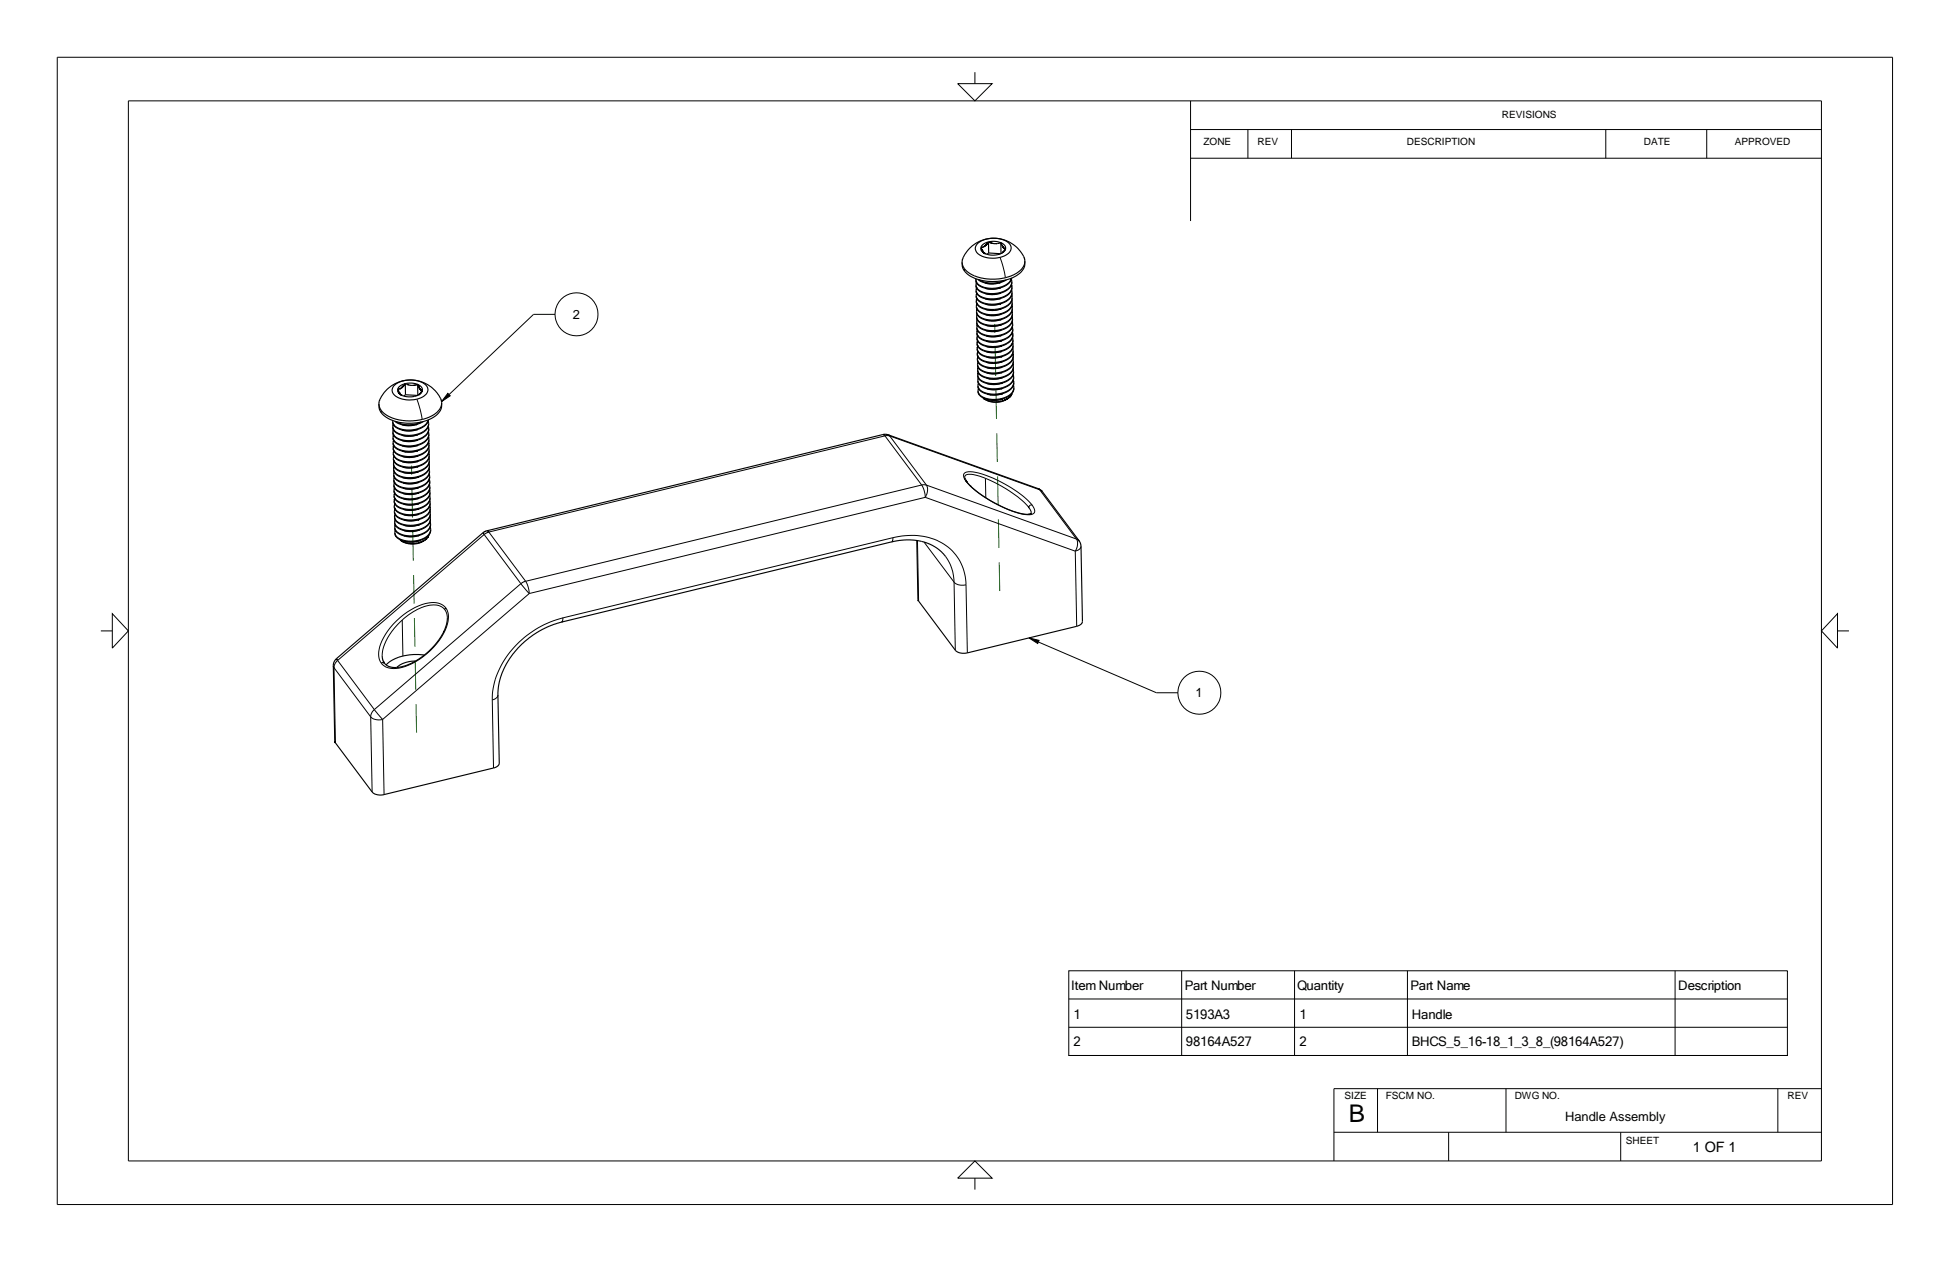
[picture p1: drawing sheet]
<svg xmlns="http://www.w3.org/2000/svg" width="432mm" height="279mm" viewBox="0 0 432 279" stroke-linecap="round" stroke-linejoin="round" font-family="sans-serif">
<path d="M221.4 130.9l-1.1-59.2M92.2 162.2l-1.1-59.1" fill="none" stroke="#158010" stroke-width=".22" stroke-dasharray="6.3 3.2" stroke-linecap="butt"/>
<g fill="none" stroke="#000" stroke-width=".25">
<path d="M217.2 54.8v.5l.5 .6 .9 .4 1 .2 1.9-.3 .8-.4 .4-.7M217.2 54.8l.8 1.3M218.4 52.9a5.2 5.2 0 0 1 5.3 1.4 1.83 1.83 0 0 1-1.3 2.4 5.8 5.8 0 0 1-6.1-.8 1.67 1.67 0 0 1 1-2.5l1.1-.5M218.9 53.6l1.3-.2 1.4 .3M218.9 53.6l-.9 .9-.8 .3M218.9 53.6l1.3 .4 1.4-.3M218.9 53.6v2.4M218.9 53.6l-1.2 .5-.5 .7M218.9 56l-.4 .3M218.9 56l2.7 .2M221.6 53.7l.9 .6 .2 .8M221.6 53.7l.1 2.4"/>
<path d="M221.6 53.7l.5 1 .6 .4M222.7 55.1l-.9 .9M226.9 57.8a3.8 3.8 0 0 1-3.1 3.8 10.5 10.5 0 0 1-9.7-1.1l-.9-1.1-.2-1.3M226.9 57.8l-.2-.9a7.3 7.3 0 0 0-7.2-4.2 7.3 7.3 0 0 0-6.5 5.3v.1M226.9 57.8a4.2 4.2 0 0 1-3.4 3.4 10.3 10.3 0 0 1-9.5-1.3l-.7-.8-.3-1M216.1 63.1l.2 .7 .8 .7 1.1 .4 1.1 .1 2.4-.3 1-.4 .8-.6M216.1 61.7v.3M216.1 63.1l.3 .9M216.2 67.8l.3 .9M216.2 62.6l-.1 .5M216.3 63.8l-.1 .5M216.3 65l-.1 .5"/>
<path d="M216.3 71.4l.1 .5 .4 .6 1.5 .7 2 .1 1.7-.3M216.3 66.1l-.1 .6M216.3 67.3l-.1 .5M216.4 68.5l-.2 .5M216.4 70.8l-.1 .6M216.4 78.4l.4 .8 .8 .6 1.1 .3 1.3 .1M216.4 72l-.1 .5M216.4 64v.1M216.5 73.2l-.2 .5M216.5 74.3l-.2 .6M216.5 75.5l-.1 .5M216.5 76.7l-.1 .5"/>
<path d="M216.5 68.7l1.1 .7M216.5 77.9l-.1 .5M216.5 61.9l1 .5 1.6 .4 1.9-.1 1.9-.7M216.6 79l-.2 .5M216.8 61.9l.9 .5 1.4 .3 1.6-.1 1.7-.5M221.6 62.5l-1.7 .4-1.8-.3M221.6 63.7l-1.6 .4-1.9-.3M221.6 64.9l-1.7 .3-1.7-.2M221.6 66.1l-1.6 .3-1.8-.3M221.6 67.2l-1.4 .4-2-.3M221.7 68.4l-1.8 .3-1.7-.2M221.7 69.6l-1.6 .3-1.9-.2"/>
<path d="M221.7 70.7l-1.5 .4-1.9-.3M221.7 71.9l-1.6 .4-1.8-.3M221.8 73.1l-1.6 .3-1.9-.2M221.8 74.3l-1.5 .3-2-.2M221.8 76.6h.1M221.8 75.4l-1.7 .4-1.7-.3M221.8 76.6l-1.5 .3-1.9-.2M221.8 77.8l-1.4 .3-2-.2M221.9 78.9l-1.7 .4-1.8-.3M223.9 61.9l.1 .5M224 63.1l.1 .5M224 64.2l.1 .5"/>
<path d="M224 61.6l-.5 .9-1 .7-1.6 .5-1.1 .1-1.4-.1-1.1-.3-.9-.7-.3-.7M224 65.4l.1 .5M224 61.6l-.4 .9-.8 .7-1.2 .5-1.8 .3-1.4-.1-1.4-.5-.6-.5-.3-.9M224 66.6l.1 .5M224 62.4v.7l-.6 .8-.9 .7-1.3 .4-1.2 .2-1.6-.2-1.1-.3-.9-.6M224 62.4l-.1 .7-.4 .6M224 67.8l.2 .5M224.1 63.6l-.3 .9-.9 .9-1.3 .5-1.2 .2h-1.5l-1.3-.3-1.1-.7-.3-.8M224.1 63.6l-.2 .9-.7 .8-1.4 .7-1.4 .3h-1.6l-1.6-.5-.8-.6-.2-.9M224.1 64.7l-.2 1.1-.9 .8-1.2 .6-1.5 .3-1.8-.1-1.1-.4-.9-.6-.3-.9M224.1 64.7l-.2 .9-.9 .9-1 .5-1.5 .3h-1.6l-1.4-.3-1-.8-.3-.7M224.1 68.9v1.1l-.7 .9-1.3 .7-1.1 .3-1.6 .1-1.6-.3-1.2-.8-.3-.7"/>
<path d="M224.1 65.9l-.2 .8-.7 .8-1.4 .7-1.4 .3-1.8-.1-1.2-.3-.9-.7-.3-.7M224.1 70.1l.1 .5M224.1 65.9l-.2 1-.7 .7-1.1 .7-1.7 .3h-1.8l-1.3-.4-.9-.8-.2-.7M224.1 71.3l.1 .5M224.1 67.1v.7l-.4 .6-.6 .5-.9 .5-2 .4h-1.5l-1.1-.4M224.1 67.1l-.2 .9-.8 .8-1.1 .5-1.5 .4-1.7-.1-1.4-.4-.8-.6-.4-.8M224.2 68.3l-.2 .8-.8 1-1.1 .5-1.5 .4-1.9-.1-1.3-.4-.9-.6-.3-.9M224.2 72.4v.6M224.2 68.3l-.2 .8-.9 .9-1 .5-1.5 .3h-1.7l-1.3-.3-1-.7-.4-.8M224.2 69.4l-.2 1-.8 .8-1.4 .7-1.6 .3-1.8-.2-1.4-.5-.7-.8v-.7l.1-.3M224.2 73.6l.1 .5M224.2 70.6l-.1 .7-.4 .7-.7 .5-1 .5"/>
<path d="M224.2 70.6l-.2 .9-.8 .8-1.2 .6-1.5 .3h-1.4l-1.4-.4-1.1-.6-.3-.8M224.2 74.8l.1 .5M224.2 75.9l.1 .6M224.2 71.8l-.1 .7-.7 .9-1.3 .7-1.4 .4h-1.7l-1.4-.4-1-.7-.3-.9M224.2 71.8l-.3 .9-.7 .7-1.1 .6-1.4 .3h-1.7l-1.4-.3-1-.7-.3-.8M224.2 77.1l.1 .5M224.2 73l-.1 .9-.9 .9-1.4 .6-1.3 .3-1.6-.1-1.3-.3-1-.7-.3-.9M224.2 73l-.2 .8-.8 .8-1.4 .7-1.3 .2h-1.8l-1.1-.4-1-.7-.3-.7M224.3 78.3l.1 .5M224.3 74.1l-.3 .9-.7 .8-1.2 .6-1.7 .3-1.6-.1-1.3-.3-.9-.7-.3-.7M224.3 79.5l.1 .5M224.3 74.1l-.3 1-.7 .8-1.2 .6-1.5 .3h-1.8l-1.3-.4-.9-.7-.3-.8"/>
<path d="M224.3 75.3l-.1 .8-.8 .9-1.2 .7-1.5 .3h-1.6l-1.4-.4-1.1-.7-.2-.9M224.3 75.3l-.3 .9-.7 .7-1.1 .6-1.7 .4-1.6-.1-1.2-.3-1-.6-.3-.9M224.3 76.5l-.3 .9-.8 .8-1.1 .5-1.7 .4-1.6-.1-1.2-.4-.9-.6-.3-.8M224.3 76.5l-.2 .9-.7 .8-1.4 .7-1.4 .3-1.7-.1-1.3-.3-.9-.7-.3-.9M224.3 77.6l-.1 .9-.8 .9-1.2 .6-1.5 .3h-1.6l-1.5-.4-.9-.7-.3-.8M224.3 77.6l-.3 1-.9 .9-1.2 .5-1.9 .2M224.4 78.8l-.2 .8-.8 .8-1.4 .7-1.4 .3-1.6-.1-1.3-.3-.8-.6-.5-.9M224.4 78.8l-.2 .9-.6 .7-1.1 .7-1.7 .4h-1.8l-1.4-.4-.9-.7-.3-.9M224.4 80l-.3 1-.6 .7-1.4 .7-1.5 .3h-1.6l-1.3-.4-.9-.7-.3-.9M224.4 80l-.2 .7-.8 .9-1.3 .7-1.4 .3-1.6-.1-1.4-.4-.9-.6-.3-.8M87 93.1v.3M87.1 94l-.1 .5"/>
<path d="M87.1 95.2l-.1 .5M87.1 96.4l-.1 .5M87.2 97.5l-.1 .5M87.2 98.7l-.1 .5M87.2 99.9l-.1 .5M87.3 85.4a5.7 5.7 0 0 1 7.2 0 1.68 1.68 0 0 1-1 2.5 5.7 5.7 0 0 1-6.4-.7 1.37 1.37 0 0 1 .2-1.8zM87.4 93.2l.9 .6 1.8 .4 2.1-.2 1.5-.7M87.7 93.3l1.2 .6 1.2 .1 1.6-.1 1.6-.4M88.1 86.2v.6l.5 .5 .6 .3 1.2 .3 1.2-.1 1-.3 .7-.6 .2-.4M88.1 86.2l.4 .9 .4 .4M89.7 84.9l-1.1 .6-.5 .7M89.7 84.9l.1 2.5"/>
<path d="M89.7 84.9l1.5-.1 1.3 .3-1.5 .2zM89.7 84.9l-.8 1-.8 .3M89.8 87.4l-.4 .3M89.8 87.4l2.6 .1M92.4 93.9l-1.9 .4-1.5-.3M92.4 95.1l-1.6 .3-1.8-.2M92.5 96.3l-1.6 .3-1.9-.2M92.5 85.1l.5 1 .5 .4M92.5 85.1v2.4M92.5 97.4l-1.8 .4-1.7-.3M92.5 85.1l.8 .6 .2 .8M92.5 98.6l-1.6 .4-1.8-.3"/>
<path d="M92.5 99.8l-1.5 .3-1.9-.2M93.5 86.5l-.8 .9M94.8 93.3l.1 .5M94.8 94.4l.1 .6M94.8 93l-.3 .7-1.1 .9-1.2 .4-1.2 .2h-1.4l-1.4-.4-1-.7-.2-.7M94.8 95.6l.2 .5M94.9 92.9l-.3 .8-.9 .8-1.1 .6-1.7 .3-1.5-.1-1.2-.4-1-.7-.2-.8M94.9 96.8l.1 .5M94.9 98l.1 .5M94.9 93.8l-.2 .8-.7 .8-1.3 .6-1.6 .4-1.6-.1-1.3-.4-1-.7-.2-.7M94.9 99.1l.1 .6M94.9 93.8l-.2 .9-.7 .8-1.3 .7-1.6 .3h-1.6l-1.3-.4-.9-.7-.3-.9"/>
<path d="M94.9 95l-.2 .8-.7 .8-1.5 .7-1.3 .2h-1.6l-1.3-.3-.9-.6-.4-.9M94.9 95l-.2 .9-.7 .8-1.2 .6-1.6 .4-1.6-.1-1.5-.4-.9-.8-.2-.7M95 96.1l-.3 .9-.7 .7-1.3 .7-1.4 .3h-1.5l-1.3-.3-1.2-.8-.3-.7M95 96.1l-.3 1.1-.9 .8-1.2 .6-1.6 .3-1.6-.1-1.1-.4-1-.6-.3-.9M95 97.3l-.2 1-.9 .9-1.1 .5-1.7 .3h-1.6l-1.3-.4-.9-.7-.2-.9M95 97.3l-.4 1.1-.8 .7-1.3 .5-1.4 .3-1.6-.1-1.3-.4-.9-.6-.2-.8M95 98.5l-.2 .9-.9 .9-1.4 .7-1.3 .2h-1.6l-1.4-.5-.8-.6-.3-.9M95 98.5l-.2 .8-.7 .8-1.2 .6-1.7 .3h-1.6l-1.2-.3-.9-.6-.3-.4-.1-.5M95 99.7l-.2 .8-.9 .9-1.2 .5-1.3 .3h-1.5l-1.4-.3-1.1-.7-.3-.8M95 99.7l-.2 1-.8 .8-1.2 .6-1.4 .3-1.7-.1-1.5-.4-.9-.7-.2-.8M97.5 88.2l.3 1M97.5 88.2a7.3 7.3 0 0 0-7.2-4.1 7.3 7.3 0 0 0-6.4 5.2v.2"/>
<path d="M97.8 89.2a3.6 3.6 0 0 1-2.7 3.6 10.6 10.6 0 0 1-10.2-.9l-.8-1.1-.2-1.3M97.8 89.2a4.2 4.2 0 0 1-3.5 3.4 10.5 10.5 0 0 1-9.5-1.3l-.7-.9-.2-.9M216.6 80.2l-.1 .5M216.6 81.4l-.1 .5M216.6 82.5l-.1 .6M216.6 83.7l-.1 .5M216.7 84.9l-.1 .5M216.7 86.1l-.1 .5M217.7 88.1l.5 .3M218.2 88.4l.2 .2M221.9 80.1l-1.6 .4-1.8-.3M221.9 81.3l-1.9 .3-1.5-.2"/>
<path d="M221.9 82.4l-1.6 .4-1.8-.2M222 83.6l-1.6 .4-1.9-.3M222 84.8l-1.8 .4-1.7-.3M222 86l-1.6 .3-1.8-.2M222 87.1l-1.5 .4-1.9-.3M222 88.3l-1.8 .4-1.6-.3M223.2 88.2l-1.1 .5-1.5 .3-1.3-.1-1.1-.5M223.2 88.2l-1.2 .6-1.1 .3-1.5-.1-1-.4M224.1 87.1l-.3 .6-.6 .5M224.3 80.6l.1 .6M224.3 81.8l.1 .5M224.3 83l.2 .5"/>
<path d="M224.4 84.2l.1 .5M224.4 85.3l.1 .5M224.4 81.2l-.2 1-.9 .8-1.1 .5-1.6 .4-1.6-.1-1.3-.4-.9-.6-.3-.9M224.4 81.2l-.2 .8-.7 .8-1.3 .6-1.6 .3h-1.6l-1.3-.4-.9-.7-.3-.7M224.4 82.3l-.3 1-.9 .8-1.2 .5-1.3 .3h-1.6l-1.3-.4-.9-.6-.4-.8M224.4 82.3l-.2 1-.7 .7-1.2 .7-1.6 .3h-1.6l-1.5-.4-.8-.7-.3-.8M224.5 83.5l-.3 1-.8 .8-1.2 .6-1.7 .3-1.6-.1-1.1-.3-1.1-.8-.2-.8M224.5 83.5l-.3 .9-.9 .8-1.2 .6-1.3 .3h-1.5l-1.3-.4-1.2-.7-.3-.8M224.5 84.7l-.3 1-.8 .8-1.2 .6-1.6 .3-1.6-.1-1.3-.3-.9-.8-.2-.8M224.5 84.7l-.2 .8-.9 .9-1.1 .5-1.7 .3h-1.6l-1.3-.4-.9-.7-.2-.7M224.5 85.8l-.2 1-.9 .9-1.4 .6-1.3 .3-1.6-.1-1.4-.4-.9-.7-.2-.8M224.5 85.8l-.2 .8-.7 .8-1.1 .6-1.8 .4-1.7-.1-1.1-.3-1-.7-.3-.7"/>
<path d="M87.2 107.4l.3 .9M87.2 101l-.1 .6M87.2 104.7v.4M87.3 102.2l-.2 .5M87.3 103.4l-.1 .5M87.3 104.6l-.1 .1M87.3 105.7l-.1 .5M87.3 113.3l.2 .6M87.4 106.9l-.2 .5M87.4 108.1l-.2 .5M87.4 115.6v.3M87.4 109.2l-.1 .5"/>
<path d="M87.4 110.4l-.1 .5M87.4 111.6l-.1 .5M87.5 112.8l-.2 .5M87.5 113.9l-.1 .5M87.5 115.1l-.1 .5M87.5 116.3l-.1 .5M88.6 119.5l.4 .3M92.5 100.9l-1.8 .4-1.6-.3M92.6 102.1l-1.6 .4-1.9-.3M92.6 103.3l-1.5 .3-1.9-.2M92.6 104.5l-1.7 .3-1.7-.2M92.6 105.6l-1.6 .4-1.8-.3"/>
<path d="M92.7 106.8l-1.5 .3-2-.2M92.7 108l-1.7 .3-1.8-.2M92.7 109.2l-1.6 .3-1.8-.3M92.7 110.3l-1.5 .4-1.9-.3M92.8 111.5l-1.8 .3-1.7-.2M92.8 112.7l-1.6 .3-1.9-.2M92.8 113.8l-1.5 .4-1.9-.3M92.8 115l-1.7 .4-1.7-.3M92.8 116.2l-1.5 .3-1.9-.2M92.9 117.3l-1.5 .4-2-.2M92.9 118.5l-1.7 .4-1.7-.3M92.9 119.7l-1.5 .3-1.9-.2"/>
<path d="M94 119.6l-1.2 .7-1.2 .2-1.2-.1-1.4-.6M94 119.6l-1.1 .5-1.2 .2-1.5-.1-1.2-.4M94.9 100.3l.1 .5M95 101.5l.1 .5M95 118.5l-.4 .6-.6 .5M95 102.7l.1 .5M95 103.8l.1 .5M95 100.8l-.2 1-.8 .9-1.2 .5-1.6 .3h-1.6l-1.3-.4-.9-.7-.3-.8M95 100.8l-.2 .9-.8 .8-1.1 .5-1.7 .4-1.6-.1-1.3-.3-.9-.7-.3-.7M95 105l.1 .5M95.1 102l-.2 .9-.8 .9-1.1 .6-1.7 .3h-1.6l-1.4-.5-1-.7-.2-.8M95.1 102l-.2 .8-.7 .8-1.5 .7-1.4 .3h-1.3l-1.4-.3-1.1-.8-.4-.8"/>
<path d="M95.1 106.2v.5M95.1 103.2l-.3 1-.7 .8-1.3 .6-1.4 .3h-1.6l-1.6-.5-.8-.7-.2-.8M95.1 103.2l-.3 .8-.8 .9-1.2 .5-1.4 .3h-1.4l-1.4-.3-1.1-.7-.3-.8M95.1 107.3l.1 .5M95.1 108.5l.1 .5M95.1 104.3l-.2 1-.8 .8-1.4 .7-1.4 .3-1.6-.1-1.3-.4-1-.7-.2-.8M95.1 104.3l-.2 .9-.8 .8-1.1 .6-1.5 .3h-1.4l-1.5-.3-1.1-.7-.3-.8M95.1 105.5l-.1 .9-.9 .9-1.4 .7-1.3 .2h-1.8l-1.3-.4-.9-.8-.2-.8M95.1 109.7l.1 .5M95.1 105.5l-.3 .9-.7 .8-1.3 .6-1.4 .3-1.8-.1-1.1-.3-1-.7-.3-.8M95.1 106.7l-.2 .8-.8 .8-1.1 .6-1.5 .3h-1.5l-1.3-.3-1.2-.8-.3-.7M95.1 110.8l.1 .6"/>
<path d="M95.1 106.7l-.1 .8-.6 .8-.9 .6-1.3 .4-1 .1-1.8-.1-1.1-.4-.8-.6M95.2 112l.1 .5M95.2 113.2l.1 .5M95.2 107.8l-.2 .9-.8 .9-1.1 .6-1.8 .4-1.6-.1-1.3-.4-.9-.6-.3-.9M95.2 107.8l-.3 1-.7 .7-1.1 .6-1.5 .3h-1.6l-1.4-.4-1-.6-.4-.8M95.2 114.4l.1 .5M95.2 109l-.3 1-.7 .7-1.4 .6-1.4 .3-1.6-.1-1.3-.3-.9-.7-.3-.8M95.2 109l-.2 .9-.7 .9-1.1 .6-1.7 .3h-1.8l-1.3-.4-.9-.8-.2-.8M95.2 110.2l-.2 .8-.7 .8-1.3 .6-1.4 .4h-1.5l-1.4-.4-1.1-.7-.3-.8M95.2 115.5l.1 .6M95.2 115.5l-.4 .8-.8 .6-1.1 .4-1.7 .3-1.5-.1-1.3-.4-.7-.6-.3-.9M95.2 110.2l-.2 1-.7 .8-1.3 .6-1.4 .3h-1.8l-1.3-.4-.9-.7-.3-.9"/>
<path d="M95.2 116.7l.1 1.2-.6 .9-1.3 .7-1.7 .4h-1.8l-1.6-.6-.8-.9v-1M95.2 111.4l-.2 .9-.7 .8-1.2 .6-1.4 .4-1.9-.1-1.3-.4-.9-.6-.3-.9M95.2 111.4l-.2 .8-.7 .8-1.2 .6-1.4 .3h-1.7l-1.4-.3-.9-.7-.4-.8M95.3 112.5l-.2 .9-.6 .8-1.3 .7-1.2 .3-1.5 .1-1.1-.2-1.3-.5-.6-.7M95.3 112.5l-.2 .8-.8 .9-1.1 .5-1.7 .4h-1.6l-1.3-.4-1-.7-.3-.7M95.3 113.7l-.2 .7-.8 .9-1.2 .7-1.6 .3-1.6-.1-1.4-.4-.9-.6-.2-.8M95.3 113.7l-.2 .9-.7 .8-1.3 .7-1.5 .3h-1.7l-1.5-.5-.8-.6-.2-.9M95.3 114.9l-.1 .6M95.3 114.9l-.2 .8-.7 .8-1 .5-1.5 .4-1.3 .1-1.4-.3-1.2-.6-.6-.7M95.3 116.1l-.2 .8-.9 .9-1.2 .5-1.6 .3h-1.6l-1.1-.4-1-.6-.3-.8M95.3 116.1l-.2 .9-.7 .8-1.4 .7-1.4 .3-1.8-.1-1.1-.3-1.1-.8-.2-.8M95.4 117.2l-.3 .9-.9 .9-1 .5-1.7 .3-1.6-.1-1.3-.3-.9-.7-.3-.7"/>
<path d="M203 119.7l.3 13.2 8.2 11.1 .6 .4 1 .2h1l24.3-5.9 .7-.3 .5-.5-.3-17.5-.3-.6-8.5-11.3-.5-.3-33.4-12h-.9l-88.4 21.5-33.1 28.5-.4 1.2 .4 16.9 8.2 11 .5 .4 .8 .3h1.1l24.6-6 .8-.4 .4-.6-.3-15.8 .3-2.3 .5-1.7 1.7-3.3 1.9-2.5 1.3-1.2 2.1-1.6 3-1.7 3.2-1.2 74.1-17.9 3.6-.3 3 .6 1.5 .6 1.1 .7 1.8 1.8M213.6 105.7l.5 1 1.4 1.5 2 1.5 2.6 1.6 3.2 1.5 2.3 .8 2 .3 .5-.1 .2-.3M99.1 136.8l-.2 1.4-.8 1.9-1.3 2-1.2 1.5-1.8 1.5-2 1.4-2.2 .9-1.7 .4M84.6 145.2l.2 1.1 .7 .9 1.1 .5 1.3 .1M92 146.3l-1.5 .2-1 .3-1 .5-.6 .5M94 145l-2.4-.1-2.6 .4-2 .8-1.5 1.1"/>
</g>
<g fill="none" stroke="#000" stroke-width=".22">
<path d="M12.7 12.7h406.4v254h-406.4zM212.1 18.5h7.6l-3.8 3.8zM215.9 16v2.5M28.4 22.3h374.9v234.7h-374.9zM263.6 28.7h139.7M263.6 35h139.7M263.6 22.3v26.6M276.3 28.7v6.3M286 28.7v6.3M355.6 28.7v6.3M377.9 28.7v6.3M213.6 59.5v.5"/>
<path d="M217.4 55.6l.3 .2M218.4 52.9l-.1 .1M221.4 57l.7 2.1 .5 2.4M122.9 69.6h-4.7l-18.8 17.8M216.4 62.7v.2M216.4 63.9v.1M216.5 65.1v.1M216.5 66.2v.2M216.5 67.4v.1M216.5 68.6v.1M216.5 69.7v.2M216.6 70.9v.2"/>
<path d="M216.6 72.1v.1M216.6 73.3v.1M216.6 74.4v.2M216.6 75.6v.2M216.7 76.8v.1M216.7 78v.1M216.7 79.1v.2M84.4 90.9v.5M87.2 94.1l.1 .2M87.3 95.3v.1M87.3 96.4v.2M87.3 97.6v.2"/>
<path d="M87.4 98.8v.1M87.4 99.9v.2M88.2 87l.4 .2M89.3 84.3h-.2M92.3 88.4l.7 2.3 .5 2.2M99.2 87.1l.5 .5-1.9 1.3zM195.5 96.2l.5 .3M196 96.5h1M196 96.5l8.1 10.9M196 96.5l-87.8 21.3-.4-.3M196.7 96.3l.3 .2M197 96.5l33.2 11.9"/>
<path d="M197 96.5l8.1 10.9M216.7 80.3v.1M216.8 81.5v.1M216.8 82.6v.2M216.8 83.8v.1M216.8 85v.1M216.9 86.1v.2M216.9 87.3v.2M87.4 101.1v.2M87.4 102.3v.1M87.4 103.5v.1M87.5 104.6v.2"/>
<path d="M87.5 105.8v.2M87.5 107v.1M87.5 108.2v.1M87.5 109.3v.2M87.6 110.5v.1M87.6 111.7v.1M87.6 112.8v.2M87.6 114l.1 .2M87.7 115.2v.1M87.7 116.4v.1M87.7 117.5v.2M87.7 118.7v.2"/>
<path d="M107 117.9l.2 .4M107.2 118.3l1-.5 8.2 10.9M107.2 118.3l-32.4 27.9M107.2 118.3l8.1 10.9M197.7 119a13.5 13.5 0 0 1 13.6 3.4 10.8 10.8 0 0 1 2.6 7.1M197.7 119l-.1 .8-.2 .2M197.7 119l-73.1 17.8v.7l-.3 .2M203.2 119.7l.2 13.4M204.1 107.4l.5 1 .3 1.7M204.1 107.4l-87.7 21.3M204.1 107.4h1M204.9 110.1l33.2 11.9"/>
<path d="M204.9 110.1l-87.7 21.3M205.1 107.4l33.3 11.9M205.1 107.4l.3 1.1-.5 1.6M213.6 105.7a.9 .9 0 0 1 1.3-.7l1.5 .3 1.8 .6M214 106.6l.1 .1M214 106.6l-.1-.1a1.21 1.21 0 0 1-.1-1.9 7.1 7.1 0 0 1 4.5 .6 24.6 24.6 0 0 1 10.2 6.6M214 106.6a24.9 24.9 0 0 0 13.6 7.4h.4a.97 .97 0 0 0 1.1-.6 .97 .97 0 0 0-.3-1.1l-.3-.5M218.2 105.9l.1 4.3M218.2 105.9l3 1.4 3 1.8a15.6 15.6 0 0 1 3.6 3.3l.3-.5 .4-.1M227.8 112.4l.5 1.1M229.9 108.2l.3 .2M230.2 108.4l8.2 10.9"/>
<path d="M230.2 108.4l.6 .5M238.4 119.3l.2 .5v.7l-.5 1.5M238.4 119.3l.6 .5M22.3 139.7h2.6M24.9 135.9l3.5 3.8-3.5 3.8zM89.1 137.3l.1 7.9M89.1 137.3l-.8 .7a11.4 11.4 0 0 0-3.7 7.2M98.5 135l.4 .7 .2 1.1M98.5 135a3.7 3.7 0 0 0-4.2-.8 13.9 13.9 0 0 0-5.2 3.1M98.7 134.6a4 4 0 0 0-4.5-1 15.8 15.8 0 0 0-10.1 9.6 3.9 3.9 0 0 0 .4 3.6M98.7 134.6a4.2 4.2 0 0 1 .2 4.2 15.8 15.8 0 0 1-10.6 9.1 3.7 3.7 0 0 1-3.8-1.1M98.7 134.6l-.2 .4"/>
<path d="M115.3 129.2l1.9 2.2M115.3 129.2l-32.4 27.9M116.4 128.7l-1.1 .5M116.4 128.7l.5 1.1 .3 1.6M117.2 131.4l-32.5 27.9M124.6 136.8a20.8 20.8 0 0 0-15.4 15.6l-.2 2.6M204.6 120l6.7 8.9M209.4 123.2l.8 1.4 .6 1.3 .5 3M211.3 128.9l.3 .3 .7 .3h1.6M211.3 128.9l.2 15.1M213.9 129.5l.3 15M238.1 122l.3 16.7"/>
<path d="M239.4 120.9l-.4 .7-.9 .4M406.9 135.9v7.6l-3.6-3.8zM406.9 139.7h2.5M73.8 147.4l.2 .4M74 147.8l.3 16.7M74 147.8l8.1 10.9M74.5 145.8l.3 .4M74.8 146.2l-.5 .6-.3 1M74.8 146.2l8.1 10.9M82.1 158.7l.3 16.6M82.1 158.7l.6 .5 .7 .1h1.3M82.9 157.1l1.8 2.2"/>
<path d="M82.9 157.1l-.6 .7-.2 .9M84.7 159.3l.3 16.6M85.1 146.8l-.4-.1-.2 .1M109 155l.3 15M110.3 153.9l-.4 .6-.9 .5M227.8 141.2l2.3 .6-.3 .7zM229.9 142.1l26.2 11.3h4.7M236.7 214.9h159.1v18.8h-159.1zM261.7 214.9v18.8M286.7 214.9v18.8M311.7 214.9v18.8M370.9 214.9v18.8"/>
<path d="M236.7 227.4h159.1M236.7 233.7h159.1M236.7 221.2h159.1M215.9 257l3.8 3.8h-7.6zM295.4 250.7h107.9M305 241v9.7M320.8 250.7v6.3M333.5 241v9.7M358.9 250.7v6.3M393.7 241v9.7M403.3 241h-107.9v16M215.9 260.8v2.6"/>
<circle cx="127.7" cy="69.6" r="4.8"/>
<circle cx="265.6" cy="153.4" r="4.8"/>
</g>
<g fill="#000">
<path d="M99.2 87.1l-1.4 1.8 1.9-1.2z" fill-rule="evenodd"/>
<path d="M227.9 141.2l2.2 .6-.3 .7z" fill-rule="evenodd"/>
</g>
<text font-size="5.4" x="298.7" y="248.4">B</text>
<text font-size="3.2" x="374.8" y="255.1">1 OF 1</text>
<g font-size="2.9">
<text x="126.8" y="70.5">2</text>
<text x="264.8" y="154.3">1</text>
<text x="237.2" y="219.2">Item Number</text>
<text x="262.3" y="219.2">Part Number</text>
<text x="287.2" y="219.2">Quantity</text>
<text x="312.3" y="219.2">Part Name</text>
<text x="371.6" y="219.2">Description</text>
<text x="237.7" y="225.5">1</text>
<text x="262.6" y="225.5">5193A3</text>
<text x="287.7" y="225.5">1</text>
<text x="312.6" y="225.5">Handle</text>
<text x="237.7" y="231.6">2</text>
<text x="262.6" y="231.6">98164A527</text>
<text x="287.8" y="231.6">2</text>
<text x="312.6" y="231.6">BHCS_5_16-18_1_3_8_(98164A527)</text>
</g>
<text font-size="2.8" x="346.6" y="248.1">Handle Assembly</text>
<g font-size="2.2">
<text x="332.6" y="26">REVISIONS</text>
<text x="266.5" y="32.2">ZONE</text>
<text x="278.5" y="32.2">REV</text>
<text x="311.6" y="32.2">DESCRIPTION</text>
<text x="364" y="32.2">DATE</text>
<text x="384.2" y="32.2">APPROVED</text>
<text x="297.7" y="243.4">SIZE</text>
<text x="306.9" y="243.4">FSCM NO.</text>
<text x="335.4" y="243.4">DWG NO.</text>
<text x="395.8" y="243.4">REV</text>
<text x="360" y="253.2">SHEET</text>
</g>
</svg>
